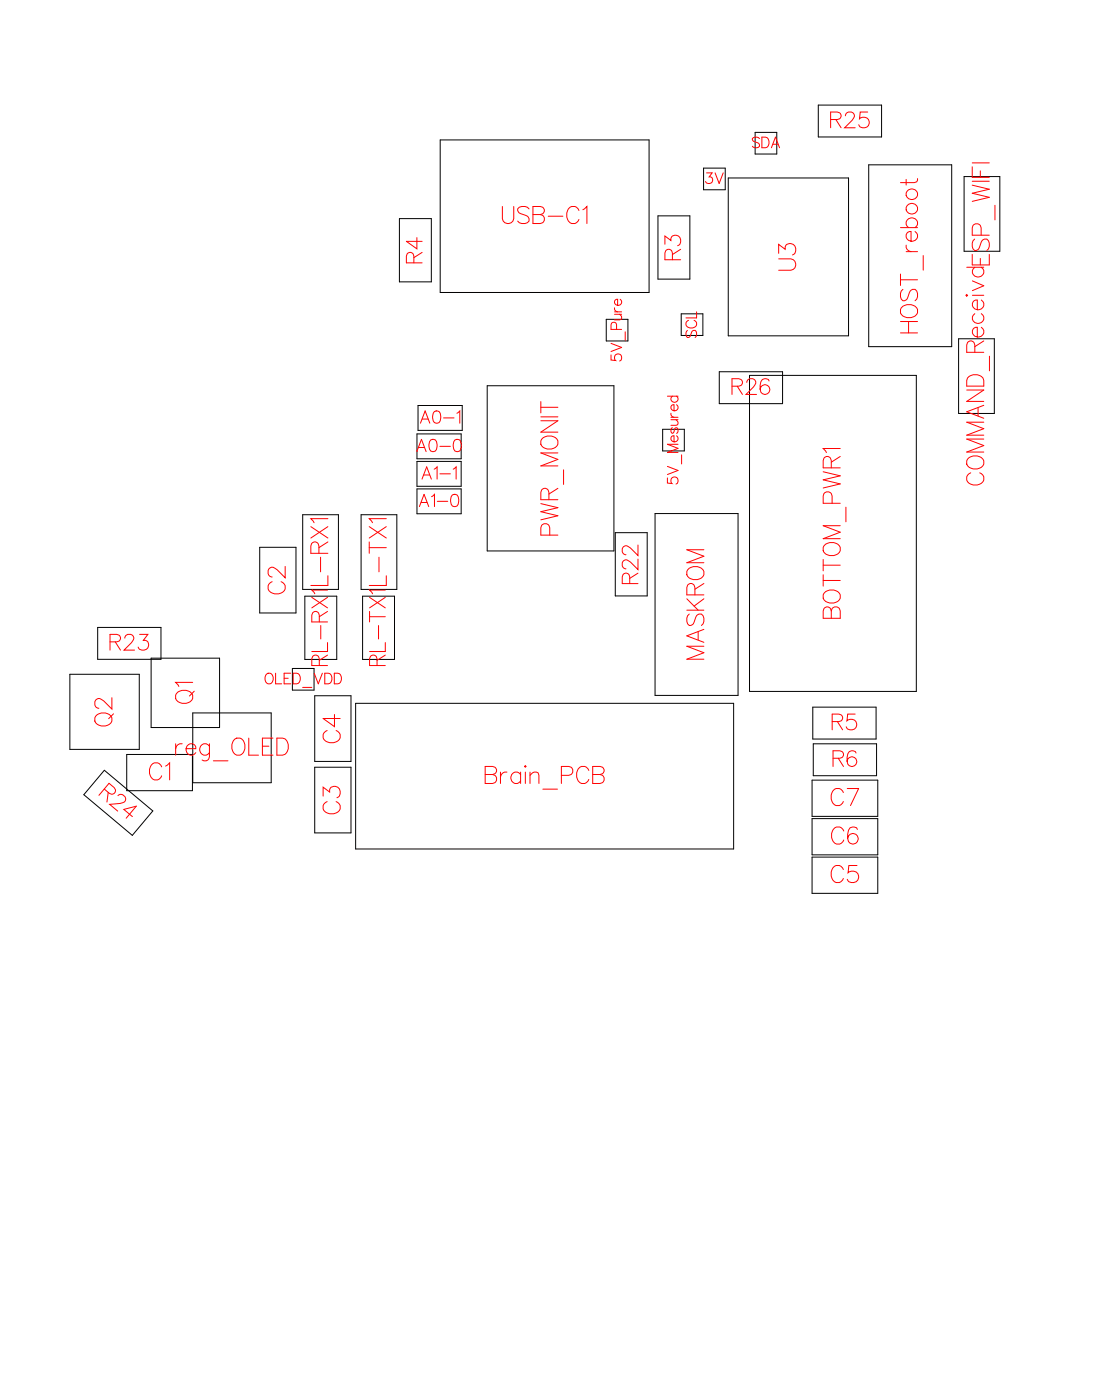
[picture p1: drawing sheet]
<svg xmlns="http://www.w3.org/2000/svg" width="51mm" height="65mm" viewBox="0 0 51 65" stroke-linecap="round" stroke-linejoin="round" font-family="sans-serif">
<g fill="none" stroke="#000" stroke-width=".05">
<path d="M18.4 10.1h1.5v2.9h-1.5zM19.3 18.7h2v1.2h-2zM20.3 6.5h9.7v7h-9.7zM22.5 17.8h5.8v7.7h-5.8zM28 14.8h1v1h-1zM30.4 10h1.5v2.9h-1.5zM30.6 19.8h1v1h-1zM31.5 14.5h1v1h-1zM32.5 7.8h1v1h-1zM33.2 17.2h2.9v1.4h-2.9zM33.6 8.2h5.6v7.3h-5.6zM34.6 17.3h7.7v14.6h-7.7z"/>
<path d="M34.9 6.1h1v1h-1zM37.8 4.9h2.9v1.4h-2.9zM40.1 7.6h3.8v8.4h-3.8zM44.3 15.7h1.6v3.4h-1.6zM44.5 8.2h1.7v3.4h-1.7zM3.2 31.1h3.2v3.5h-3.2zM4.5 29h2.9v1.5h-2.9zM4.8 35.6l2.3 1.9-1 1.1-2.2-1.9zM5.9 34.9h3v1.6h-3zM7 30.4h3.1v3.2h-3.1zM8.9 32.9h3.6v3.3h-3.6zM12 25.3h1.7v3h-1.7z"/>
<path d="M13.5 30.9h1v1h-1zM14 23.8h1.6v3.4h-1.6zM14.1 27.5h1.4v3h-1.4zM14.5 35.4h1.7v3.1h-1.7zM14.5 32.1h1.7v3.1h-1.7zM16.4 32.5h17.5v6.7h-17.5zM16.7 23.8h1.6v3.4h-1.6zM16.7 27.5h1.5v3h-1.5zM19.3 20h2v1.2h-2zM19.3 21.3h2v1.2h-2zM19.3 22.6h2v1.1h-2zM28.4 24.6h1.5v2.9h-1.5z"/>
<path d="M30.2 23.7h3.9v8.4h-3.9zM37.5 36h3v1.7h-3zM37.5 37.8h3v1.7h-3zM37.5 39.6h3v1.7h-3zM37.5 32.7h3v1.4h-3zM37.6 34.4h2.9v1.4h-2.9z"/>
</g>
<g fill="none" stroke="#f00" stroke-width=".05">
<path d="M19.1 12.1v-.4h-.3v.4h.7M19.2 11v.5l-.4-.4h.7M19.4 19.6l.2-.6 .2 .6M19.5 11.7l-.4 .2M19.5 19.4h.3M20.1 19a.26 .26 0 0 1 .3 .3 .26 .26 0 0 1-.3 .2l-.1-.2zM20.5 19.3h.5M21.1 19.1l.1-.1v.6M23.2 9.5v.6l.2 .2 .3-.1v-.7M24.4 9.7l-.2-.2-.3 .2 .1 .1 .4 .3v.1l-.2 .1-.3-.1M24.6 9.9l.5 .1v.2l-.2 .1h-.3v-.8l.5 .1v.2l-.2 .1M25 19.4h.8l-.8 .6h.8"/>
<path d="M25 19.3h.8M25 18.8h.8M25 18.6v.5M25.3 10h.7M26.7 9.7a.29 .29 0 0 0-.3-.2 .29 .29 0 0 0-.2 .3v.2a.29 .29 0 0 0 .2 .3 .29 .29 0 0 0 .3-.2M26.9 9.7l.2-.2v.8M28.2 16.4v.2l.2 .1a.17 .17 0 0 1 0-.3 .17 .17 0 0 1 .3 0 .17 .17 0 0 1-.1 .3M28.2 15.9l.5 .2-.5 .1M28.4 14.2l.1 .2M28.4 14.5h.3M28.4 14.4h.3M28.5 15.2l-.1-.3h-.1l-.1 .3h.5"/>
<path d="M28.6 14.5l.1 .3h-.3M28.6 13.8a.16 .16 0 0 1 .1 .3 .15 .15 0 0 1-.2 0 .15 .15 0 0 1 0-.3v.3M28.9 15.3v.5M30.7 11.3v-.4l.3 .2a.24 .24 0 0 1 .4-.2 .25 .25 0 0 1-.1 .5M30.8 18.3h.5M31 19.1l.1 .2M31 19.4h.3M31 19.3h.3M31 12v-.4l-.2-.1-.1 .5h.7M31.1 19.8l-.1 .2h.1l.1-.2 .1 .1-.1 .1M31.1 18.3a.16 .16 0 0 0-.1 .2 .16 .16 0 0 0 .3 0 .16 .16 0 0 0-.1-.2M31.2 19.4l.1 .2h-.3"/>
<path d="M31.2 18.7a.15 .15 0 0 1 .1 .2 .15 .15 0 0 1-.2 0 .15 .15 0 0 1 0-.2v.3M31.4 11.5l-.4 .3M31.7 15.3v.1v.2l.3-.3 .2 .1-.1 .2M31.8 14.8a.18 .18 0 0 0-.1 .2 .18 .18 0 0 0 .2 .2h.1a.18 .18 0 0 0 .2-.2 .18 .18 0 0 0-.2-.2M32.2 14.4v.3h-.5M32.6 8h.3l-.2 .2a.16 .16 0 0 1 .2 .2 .16 .16 0 0 1-.3 0M33 8l.2 .5 .2-.5M33.8 17.8h.4v-.2l-.4-.1v.7M34 17.8l.3 .4M34.5 17.7l.1-.2h.2l.1 .2-.5 .5h.5M35.1 6.4l-.1-.1-.3 .1 .4 .3-.1 .1h-.3M35.2 6.3h.1a.26 .26 0 0 1 .2 .3 .26 .26 0 0 1-.2 .2h-.1z"/>
<path d="M35.5 17.6v-.1a.36 .36 0 0 0-.5 .3 .36 .36 0 0 0 .3 .4 .22 .22 0 0 0 .2-.2 .22 .22 0 0 0-.2-.2 .22 .22 0 0 0-.2 .2M35.6 6.8l.2-.5 .2 .5M35.7 6.7h.2M36 12h.5l.2 .2-.1 .2-.6 .1M36 11.7v-.4l.3 .2a.26 .26 0 0 1 .4-.2 .26 .26 0 0 1-.1 .5M38.4 5.5h.4v-.3h-.4v.7M38.6 5.5l.2 .4M39 5.3l.1-.1h.2l.2 .2-.5 .5h.5M40.1 5.2h-.4v.3a.26 .26 0 0 1 .4 0 .26 .26 0 0 1-.1 .4 .26 .26 0 0 1-.3-.1M41.6 15.4h.8M41.6 14.9h.8M41.6 12.9h.8"/>
<path d="M41.6 12.7v.5M41.6 10.5h.8M41.6 14.2a.39 .39 0 0 1 .5-.1 .39 .39 0 0 1 .2 .4 .39 .39 0 0 1-.5 .2 .39 .39 0 0 1-.2-.5zM41.7 13.4l-.1 .2 .1 .3 .2-.1 .2-.4h.2l.1 .2-.1 .3M41.8 11.3l.1 .2 .2 .1M41.8 11.6h.6M41.8 8.3v.2M42 10.5a.25 .25 0 0 1-.1-.4 .25 .25 0 0 1 .4 0 .25 .25 0 0 1 0 .4M42 14.9v.5M42.3 10.7a.25 .25 0 0 1 0 .4 .25 .25 0 0 1-.4 0 .25 .25 0 0 1 .1-.4h.1v.4M42.4 8.2l-.1 .2h-.1h-.6M42.6 11.8v.7"/>
<path d="M44.6 13.6h.1zM44.6 18h.8l-.8 .5h.8M44.6 12.3h.8M44.7 17.5a.44 .44 0 0 1 .7 .1v.2h-.8zM44.9 11.8v.4h.8v-.4M44.9 7.7v.5h.8M44.9 8.6l.8 .1-.8 .2 .8 .2-.8 .2M44.9 8.4h.8M44.9 7.5h.8M44.9 13.6h.5M44.9 13l.5 .2-.5 .2M45 11l-.1 .2 .1 .4 .2-.1 .3-.5h.1l.1 .2-.1 .4"/>
<path d="M45 16.3v-.5h-.3l-.1 .5h.8M45 14.5a.25 .25 0 0 0 0 .4 .25 .25 0 0 0 .3 0 .25 .25 0 0 0 0-.4M45 12.3a.25 .25 0 0 0 0 .4 .25 .25 0 0 0 .3 0 .25 .25 0 0 0 0-.4M45.2 18.8v.4M45.3 7.9v.3M45.3 11.9v.3M45.3 10.9v-.5l-.1-.1-.2 .1-.1 .5h.8M45.3 15.1a.25 .25 0 0 1 .1 .4 .25 .25 0 0 1-.4 0 .25 .25 0 0 1 .1-.4v.5M45.3 13.9a.25 .25 0 0 1 .1 .3 .25 .25 0 0 1-.4 0 .25 .25 0 0 1 .1-.3v.4M45.4 19.5h-.8l.8 .3-.8 .3h.8M45.4 18.7l-.8 .3 .8 .3M45.4 15.7l-.4 .3"/>
<path d="M45.7 16.5v.6M45.9 9.5v.7M4.4 33.1a.39 .39 0 0 1 .5-.2 .39 .39 0 0 1 .2 .5 .39 .39 0 0 1-.5 .1 .39 .39 0 0 1-.2-.4zM4.8 36.5l.4 .2 .1-.2-.3-.3-.4 .5M5 36.6l-.1 .5M5.1 29.7l.4-.1v-.2l-.4-.1v.7M5.2 32.2v.6l-.6-.5-.2 .1v.2l.2 .1M5.2 33l-.2 .2M5.3 29.7l.3 .3M5.4 36.8l.2-.1 .2 .1-.1 .3-.6 .1 .3 .3M5.8 29.5v-.2h.2l.2 .2-.5 .5h.5M6.1 37.7l-.4-.3 .6-.2-.5 .6"/>
<path d="M6.4 29.3h.4l-.2 .3a.24 .24 0 0 1 .2 .4 .24 .24 0 0 1-.4-.1M7.5 35.4a.29 .29 0 0 0-.4-.2 .29 .29 0 0 0-.2 .3v.2a.29 .29 0 0 0 .2 .3 .29 .29 0 0 0 .4-.2M7.6 35.4l.2-.2v.8M8.1 34.4v.5M8.2 32a.38 .38 0 0 1 .5-.1 .38 .38 0 0 1 .2 .4 .39 .39 0 0 1-.5 .2 .39 .39 0 0 1-.3-.5zM8.4 34.4h-.2l-.1 .2M8.6 34.6h.4a.25 .25 0 0 0-.2-.2 .25 .25 0 0 0-.3 .2 .25 .25 0 0 0 .3 .3l.2-.1M8.9 31.5h-.8l.2 .2M9 31.9l-.3 .3M9.7 34.4l-.1 .7h-.1h-.2M9.7 34.5a.25 .25 0 0 0-.4-.1 .25 .25 0 0 0 0 .4 .25 .25 0 0 0 .4 0M9.9 35.1h.6"/>
<path d="M10.8 34.2l.1-.1a.37 .37 0 0 1 .4 .4 .37 .37 0 0 1-.4 .3l-.2-.2zM11.5 34.1v.8h.4M12.1 34.5h.3M12.6 26.9a.29 .29 0 0 0-.2 .3 .29 .29 0 0 0 .3 .2h.2a.29 .29 0 0 0 .3-.2 .29 .29 0 0 0-.2-.3M12.6 34.1h-.5v.8h.5M12.7 31.1v.5h.3M12.8 34.1h.2a.42 .42 0 0 1 .3 .4 .42 .42 0 0 1-.3 .4h-.2zM13.1 31.3h.2M13.2 26.2v.5l-.6-.5-.2 .2v.2l.2 .1M13.4 31.1h-.3v.5h.3M13.5 31.1h.2a.26 .26 0 0 1 .2 .2 .26 .26 0 0 1-.2 .3h-.2zM14 31.8h.4"/>
<path d="M14.4 24.3l.7 .6M14.4 27.6l.7 .5M14.5 31.1l.2 .5 .2-.5M14.7 25.6v-.5h-.3v.5h.7M14.7 30.7v-.4h-.2l-.1 .4h.7M14.7 28.7v-.4h-.2l-.1 .4h.7M14.8 25.7v.7M14.8 28.9v.6M14.9 36.8v-.4l.3 .2a.26 .26 0 0 1 .4-.2 .26 .26 0 0 1 0 .5M15 31.1h.2a.26 .26 0 0 1 .1 .2 .26 .26 0 0 1-.1 .3h-.2zM15.1 37a.29 .29 0 0 0-.2 .4 .29 .29 0 0 0 .3 .2h.2a.29 .29 0 0 0 .3-.2 .29 .29 0 0 0-.2-.4M15.1 33.7a.29 .29 0 0 0-.2 .4 .29 .29 0 0 0 .3 .2h.2a.29 .29 0 0 0 .3-.2 .29 .29 0 0 0-.2-.4"/>
<path d="M15.1 27.3h-.7l.1 .1M15.1 30.3l-.4 .2M15.1 29.7v.4h-.7M15.1 28.2l-.4 .3M15.1 27.6l-.7 .5M15.1 24h-.7l.1 .1M15.1 26.6v.4h-.7M15.1 25l-.4 .3M15.1 24.3l-.7 .6M15.4 31.1h.2a.26 .26 0 0 1 .2 .2 .26 .26 0 0 1-.2 .3h-.2zM15.4 33v.6l-.5-.4h.8M17 25.3h.8"/>
<path d="M17 25v.6M17 24.3l.8 .6M17.1 28.5h.7M17.1 28.2v.5M17.1 27.6l.7 .5M17.4 30.7v-.4h-.3v.4h.7M17.5 28.9v.6M17.5 25.7v.7M17.8 27.3h-.7l.1 .1M17.8 29.7v.4h-.7M17.8 30.3l-.4 .2M17.8 27.6l-.7 .5"/>
<path d="M17.8 24h-.8l.2 .1M17.8 26.6v.4h-.8M17.8 24.3l-.8 .6M19.2 20.9l.3-.6 .2 .6M19.3 20.7h.3M19.4 23.4l.2-.6 .2 .6M19.4 23.2h.3M19.5 22.1l.2-.5 .2 .5M19.6 21.9h.2M19.9 20.3a.26 .26 0 0 1 .3 .3 .26 .26 0 0 1-.3 .2l-.1-.2zM19.9 22.9l.2-.1v.6M20 21.7l.2-.1v.5"/>
<path d="M20.2 23.2h.5M20.3 20.6h.5M20.3 21.9h.5M20.9 22.9a.26 .26 0 0 1 .3 .2 .26 .26 0 0 1-.3 .3l-.1-.2zM20.9 21.7l.2-.1v.5M21 20.3a.26 .26 0 0 1 .3 .3 .26 .26 0 0 1-.3 .2l-.1-.2zM22.4 35.8l.5 .1v.1l-.2 .2h-.3v-.8l.5 .1v.2l-.2 .1M23.1 35.7v.5M23.4 35.7h-.2l-.1 .2M24 35.8a.25 .25 0 0 0-.3-.1 .25 .25 0 0 0 0 .4 .25 .25 0 0 0 .3 0M24 35.7v.5M24.2 35.4h.1z"/>
<path d="M24.3 35.7v.5M24.5 35.8l.2-.1h.1l.1 .5M24.5 35.7v.5M25 23.3l.8 .2-.8 .1 .8 .2-.8 .2M25 20.3a.39 .39 0 0 1 .5-.2 .39 .39 0 0 1 .2 .5 .39 .39 0 0 1-.5 .1 .39 .39 0 0 1-.2-.4zM25.1 36.5h.6M25.3 23.1v-.5h-.3v.5h.8M25.4 24.7l-.1-.4-.1-.1h-.2v.5h.8M25.8 22.6l-.5 .2M25.8 20.9h-.8l.8 .3-.8 .3h.8M25.9 35.8h.5v-.1v-.2l-.5-.1v.8M26 21.7v.7"/>
<path d="M27.2 35.6a.29 .29 0 0 0-.3-.2 .29 .29 0 0 0-.3 .3v.2a.29 .29 0 0 0 .3 .3 .29 .29 0 0 0 .3-.2M27.4 35.8l.5 .1v.1l-.2 .2h-.3v-.8l.5 .1v.2l-.2 .1M29.1 27l-.1-.5h-.2l-.1 .5h.8M29.5 25.8v.5l-.6-.4-.2 .1 .1 .2 .1 .1M29.5 25.2v.5l-.6-.5-.2 .1 .1 .3h.1M29.5 26.5l-.4 .2M30.8 22.1v.2h.2a.17 .17 0 0 1 0-.2 .17 .17 0 0 1 .3 0 .17 .17 0 0 1-.1 .3M30.8 21.5l.5 .2-.5 .2M31.2 20.1a.16 .16 0 0 1 .1 .3 .15 .15 0 0 1-.2 0 .15 .15 0 0 1 0-.3v.3M31.3 20.5h-.5l.5 .2-.5 .2h.5M31.5 21v.4M31.7 28.2h.8"/>
<path d="M31.7 27.7l.5 .5M31.7 26.3a.39 .39 0 0 1 .5-.1 .39 .39 0 0 1 .3 .4 .39 .39 0 0 1-.5 .2 .39 .39 0 0 1-.3-.5zM31.8 28.4l-.1 .2 .1 .3 .2-.1 .3-.4h.1l.1 .2-.1 .3M32.1 27.5l-.1-.5h-.2l-.1 .5h.8M32.2 29.2v.4M32.5 29.9h-.8l.8 .3-.8 .3h.8M32.5 29.1l-.8 .3 .8 .3M32.5 27.7l-.5 .3M32.5 27l-.4 .2M32.5 25.4h-.8l.8 .3-.8 .3h.8M38 26.8h.8M38 25.8v.6"/>
<path d="M38 26.6v.5M38 26.1h.8M38 21.8l.8 .2-.8 .2 .8 .2-.8 .1M38 27.4a.39 .39 0 0 1 .5-.1 .39 .39 0 0 1 .3 .4 .39 .39 0 0 1-.5 .2 .39 .39 0 0 1-.3-.5zM38 25.2a.39 .39 0 0 1 .5-.1 .39 .39 0 0 1 .3 .4 .39 .39 0 0 1-.5 .2 .39 .39 0 0 1-.3-.5zM38.4 28.2l-.2-.2-.1 .1-.1 .5h.8v-.4l-.2-.2-.2 .1v.5M38.4 21.6l-.1-.4-.2-.1-.1 .5h.8M38.4 23.2v-.4l-.1-.1-.2 .1-.1 .4h.8M38.4 33.3h.4l.1-.2-.5-.1v.7M38.5 35h.4v-.2l-.4-.1v.7M38.7 33.3l.2 .4M38.7 35l.2 .4"/>
<path d="M38.8 20.7h-.8l.2 .2M38.8 24.3h-.8l.8 .3-.8 .3h.8M38.8 21.1l-.4 .3M38.9 36.6a.29 .29 0 0 0-.3-.2 .29 .29 0 0 0-.2 .3v.2a.29 .29 0 0 0 .2 .3 .29 .29 0 0 0 .3-.2M39 38.4a.29 .29 0 0 0-.4-.2 .29 .29 0 0 0-.2 .3v.2a.29 .29 0 0 0 .2 .3 .29 .29 0 0 0 .4-.2M39.1 23.4v.7M39.1 36.4h.5l-.3 .8M39.5 33h-.4v.3a.26 .26 0 0 1 .4 0 .26 .26 0 0 1-.1 .4 .26 .26 0 0 1-.3-.1M39.5 34.8v-.1a.36 .36 0 0 0-.4 .3 .36 .36 0 0 0 .2 .4 .23 .23 0 0 0 .3-.2 .23 .23 0 0 0-.2-.2 .23 .23 0 0 0-.3 .2M39.6 40h-.4v.3a.28 .28 0 0 1 .4 0 .28 .28 0 0 1-.1 .4 .28 .28 0 0 1-.4-.1M39.6 38.3v-.1a.26 .26 0 0 0-.4 .2v.5a.24 .24 0 0 0 .4 0 .24 .24 0 0 0-.1-.4 .24 .24 0 0 0-.4 .2M44.8 21.1a.38 .38 0 0 1 .4 0 .38 .38 0 0 1 .2 .4 .39 .39 0 0 1-.5 .2 .39 .39 0 0 1-.2-.5z"/>
<path d="M44.8 21.8a.29 .29 0 0 0-.2 .4 .29 .29 0 0 0 .3 .2h.2a.29 .29 0 0 0 .3-.2 .29 .29 0 0 0-.2-.4M45.4 20.3h-.8l.8 .3-.8 .3h.8M38.9 40.2a.29 .29 0 0 0-.3-.2 .29 .29 0 0 0-.2 .3v.2a.29 .29 0 0 0 .2 .3 .29 .29 0 0 0 .3-.2"/>
<circle cx="42.1" cy="9" r=".26"/>
<circle cx="42.1" cy="9.6" r=".26"/>
<circle cx="12.4" cy="31.3" r=".22"/>
</g>
<g font-size="1.2" fill="#fff">
<text x="23.2" y="10.6">USB-C1</text>
<text x="37" y="12.5" transform="rotate(-90 37 12.5)">U3</text>
<text x="42.6" y="15.4" transform="rotate(-90 42.6 15.4)">HOST_reboot</text>
<text x="45.9" y="12.2" transform="rotate(-90 45.9 12.2)">ESP_WIFI</text>
<text x="45.7" y="22.4" transform="rotate(-90 45.7 22.4)">COMMAND_Receivd</text>
<text x="13.4" y="27.4" transform="rotate(-90 13.4 27.4)">C2</text>
<text x="26" y="24.7" transform="rotate(-90 26 24.7)">PWR_MONIT</text>
<text x="39.1" y="28.6" transform="rotate(-90 39.1 28.6)">BOTTOM_PWR1</text>
<text x="5.4" y="33.5" transform="rotate(-90 5.4 33.5)">Q2</text>
<text x="8.1" y="35.1">reg_OLED</text>
<text x="9.2" y="32.5" transform="rotate(-90 9.2 32.5)">Q1</text>
<text x="16" y="34.3" transform="rotate(-90 16 34.3)">C4</text>
<text x="32.8" y="30.5" transform="rotate(-90 32.8 30.5)">MASKROM</text>
<text x="6.9" y="36.3">C1</text>
<text x="16" y="37.6" transform="rotate(-90 16 37.6)">C3</text>
<text x="22.4" y="36.5">Brain_PCB</text>
<text x="38.4" y="41">C5</text>
<text x="38.4" y="37.5">C7</text>
<text x="38.4" y="39.3">C6</text>
</g>
<g font-size="1.1" fill="#fff">
<text x="31.7" y="12" transform="rotate(-90 31.7 12)">R3</text>
<text x="38.4" y="6.1">R25</text>
<text x="19.7" y="12.1" transform="rotate(-90 19.7 12.1)">R4</text>
<text x="33.8" y="18.5">R26</text>
<text x="29.7" y="27" transform="rotate(-90 29.7 27)">R22</text>
<text x="5.1" y="30.3">R23</text>
<text x="15.4" y="30.7" transform="rotate(-90 15.4 30.7)">RL-RX1L-RX1</text>
<text x="18" y="30.7" transform="rotate(-90 18 30.7)">RL-TX1L-TX1</text>
<text x="38.4" y="34">R5</text>
<text x="38.5" y="35.7">R6</text>
<text x="4.4" y="36.9" transform="rotate(40 4.4 36.9)">R24</text>
</g>
<g font-size=".9" fill="#fff">
<text x="19.2" y="21.1">A0-0</text>
<text x="19.4" y="23.6">A1-0</text>
<text x="19.4" y="19.7">A0-1</text>
<text x="19.5" y="22.3">A1-1</text>
</g>
<g font-size=".8" fill="#fff">
<text x="32.6" y="8.6">3V</text>
<text x="34.7" y="7">SDA</text>
<text x="28.9" y="16.7" transform="rotate(-90 28.9 16.7)">5V_Pure</text>
<text x="32.3" y="15.6" transform="rotate(-90 32.3 15.6)">SCL</text>
<text x="31.5" y="22.4" transform="rotate(-90 31.5 22.4)">5V_Mesured</text>
<text x="12.2" y="31.8">OLED_VDD</text>
</g>
</svg>
